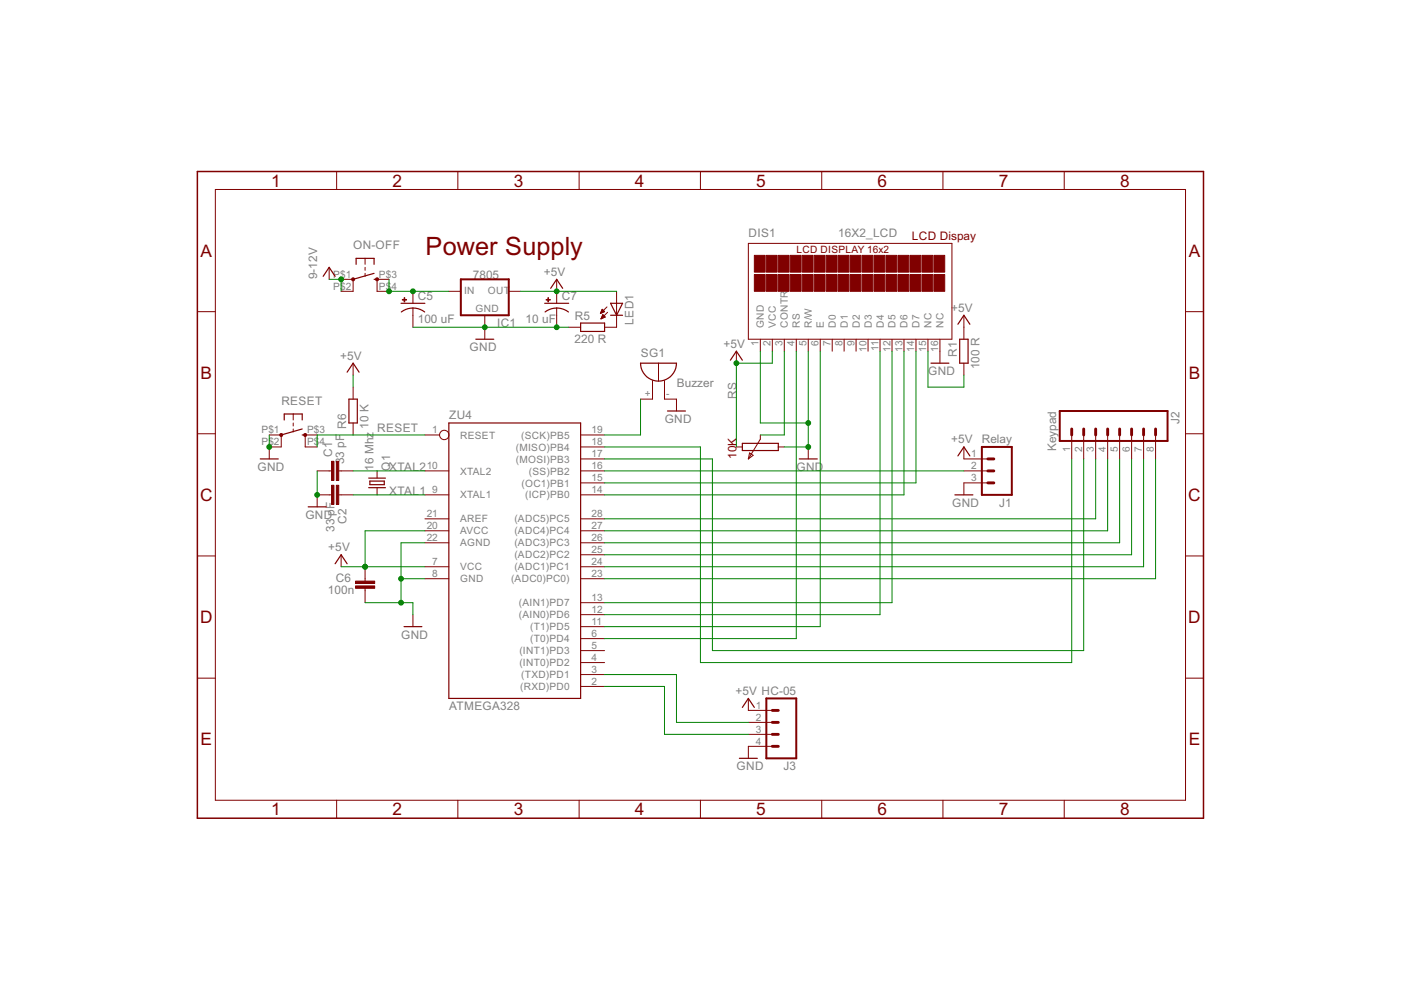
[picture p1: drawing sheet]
<svg xmlns="http://www.w3.org/2000/svg" width="297mm" height="210mm" viewBox="0 0 297 210" stroke-linecap="round" stroke-linejoin="round" font-family="sans-serif">
<path d="M41.8 36.4h213.4v137.1h-213.4z" fill="none" stroke="#800000" stroke-width=".32"/>
<g fill="none" stroke="#800000" stroke-width=".21">
<path d="M71.4 36.4v3.8M97.1 36.4v3.8M122.8 36.4v3.8M148.5 36.4v3.8M174.2 36.4v3.8M199.9 36.4v3.8M225.6 36.4v3.8M45.7 40.2h205.7v129.5h-205.7zM69.8 56.7v2.5M72.3 59.2h2.6v2.6h-2.6M77.4 54.8v1.2M77.4 56.7v.6"/>
<path d="M77.4 58v.6M82.5 59.2h-2.6v2.6h2.6M118 59.2v5.1M158.7 51.6h43.1v20.3h-43.1zM41.8 66.1h3.9M74.9 77v2.5M87.5 61.8v2.5M87.5 65.3v4.1M95.2 61.8h2.5M102.8 66.8v5.1M107.9 61.8h2.5M118 65.3v4.1"/>
<path d="M120.6 69.4h2.5M127.3 66.4h.2M127.4 66.3h.3M127.4 66.1h.6M127.4 67.6h.1M127.5 66h.6M127.5 67.5h.2M127.5 65.9h.5M127.5 67.4h.5M127.6 65.8h.3M127.6 67.2h.7M127.6 65.7h.2"/>
<path d="M127.6 67.1h.6M127.7 65.6l.5 .5-.9 .4zM127.7 67h.4M127.7 66.9h.3M127.8 66.8h.1M127.8 66.7l.5 .5-.9 .4zM128.7 65.1l-1.4 1.4M128.8 66.2l-1.4 1.4M130.7 61.8v7.6h-2.5M139.6 77v3.8M156.1 74.5v2.5M161.2 71.9v2.6"/>
<path d="M163.7 71.9v2.6M166.3 71.9v2.6M168.8 71.9v2.6M171.4 71.9v2.6M173.9 71.9v2.6M176.4 71.9v2.6M179 71.9v2.6M181.5 71.9v2.6M184 71.9v2.6M186.6 71.9v2.6M189.1 71.9v2.6M191.7 71.9v2.6"/>
<path d="M194.2 71.9v2.6M196.7 71.9v2.6M199.3 71.9v5.1M204.4 66.8v5.1M204.4 77v2.5M251.4 66.1h3.8M41.8 92h3.9M57.1 92.2h2.5v2.6h-2.5v2.5M62.2 87.8v1.2M62.2 89.7v.6M62.2 91v.6M67.2 92.2h-2.5v2.6h2.5"/>
<path d="M67.2 99.8h3.1M71.8 99.8h3.1M74.9 82.1v2.5M74.9 89.7v2.5M79.9 99.8v1.6M90.1 92.2h3.1M90.1 99.8h5.1M123.1 92.2h5.1M123.1 94.8h5.1M123.1 97.3h5.1M123.1 99.8h5.1M138.3 80.7v3.9h-2.5"/>
<path d="M140.9 80.7v3.9h2.5v2.5M156.1 94.8h1.3M158.9 96l.8 .5-1 .8zM161.2 92.2v.9l-2.5 4.2M165 94.8h1.3M171.4 94.8v2.5M204.4 94.8v2.5h5M204.4 99.8h5M227.2 92.2v5.1M229.8 92.2v5.1M232.3 92.2v5.1M234.8 92.2v5.1"/>
<path d="M237.4 92.2v5.1M239.9 92.2v5.1M242.5 92.2v5.1M245 92.2v5.1M251.4 92h3.8M41.8 117.9h3.9M70.3 104.9h-3.1v2.6M71.8 104.9h3.1M72.3 117.6v2.6M79.9 103.4v1.5M90.1 110h5.1M90.1 112.5h5.1"/>
<path d="M90.1 115.1h5.1M90.1 104.9h5.1M123.1 110h5.1M123.1 112.5h5.1M123.1 115.1h5.1M123.1 117.6h5.1M123.1 102.4h5.1M123.1 104.9h5.1M209.4 102.4h-5v2.5M251.4 117.9h3.8M77.4 120.2v3M77.4 124.7v3.1"/>
<path d="M87.5 130.3v2.6M90.1 120.2h5.1M90.1 122.7h5.1M123.1 120.2h5.1M123.1 122.7h5.1M123.1 127.8h5.1M123.1 130.3h5.1M123.1 132.9h5.1M123.1 135.4h5.1M123.1 137.9h5.1M41.8 143.8h3.9M123.1 140.5h5.1"/>
<path d="M123.1 143h5.1M123.1 145.5h5.1M158.7 148.1v2.5h5M158.7 153.2h5M158.7 155.7h5M163.7 158.2h-5v2.6M251.4 143.8h3.8M71.4 169.7v3.8M97.1 169.7v3.8M122.8 169.7v3.8M148.5 169.7v3.8M174.2 169.7v3.8"/>
<path d="M199.9 169.7v3.8M225.6 169.7v3.8"/>
<circle cx="94.2" cy="92.2" r=".99"/>
</g>
<g fill="none" stroke="#800000" stroke-width=".25">
<path d="M68.5 58.6l1.3-1.9 1.3 1.9M75.5 56v-1.2h3.8v1.2M79.3 59.2h.6M79.3 58l-4.4 1.2M73.6 78.9l1.3-1.9 1.2 1.9M85 64.3h5.1M85.1 66.1a4 4 0 0 1 4.9 0M100.9 71.9h3.8M115.5 64.3h5.1M115.6 66.1a4 4 0 0 1 4.9 0M116.8 61.1l1.2-1.9 1.3 1.9M123.1 68.5h5.1v1.8h-5.1z"/>
<path d="M129.5 64.3h2.5l-1.3 2.5zM129.5 66.8h2.5M135.8 77h7.6a3.8 3.8 0 0 1-3.8 3.8 3.8 3.8 0 0 1-3.8-3.8zM154.9 76.4l1.2-1.9 1.3 1.9M197.4 77h3.8M203.1 68.7l1.3-1.9 1.2 1.9M203.5 71.9h1.8v5.1h-1.8zM55.2 97.3h3.8M60.3 89v-1.2h3.8v1.2M64.1 92.2h.6M64.1 91l-4.5 1.2M74 84.6h1.8v5.1h-1.8z"/>
<path d="M95.2 89.7h27.9v58.4h-27.9zM141.5 87.1h3.8M157.4 94h7.6v1.5h-7.6zM169.5 97.3h3.8M203.1 96.7l1.3-1.9 1.2 1.9M65.3 107.5h3.9M71.1 119.5l1.2-1.9 1.3 1.9M78.2 101.4h3.5M78.2 103.4h3.5M78.4 102h3.1v.8h-3.1zM202.5 104.9h3.8M85.7 132.9h3.8"/>
<path d="M157.4 150l1.3-1.9 1.2 1.9M156.8 160.8h3.8"/>
</g>
<g fill="#800000" stroke="#800000" stroke-width=".21">
<path d="M75.4 123.2h4v.5h-4z"/>
<path d="M75.4 124.2h4v.5h-4z"/>
<path d="M70.3 97.8h.5v4.1h-.5z"/>
<path d="M71.3 97.8h.5v4.1h-.5z"/>
<path d="M71.3 102.9h.5v4.1h-.5z"/>
<path d="M70.3 102.9h.5v4.1h-.5z"/>
<path d="M85.3 63.5h.9v.1h-.9z"/>
<path d="M85.7 63.1h.1v.9h-.1z"/>
<path d="M115.8 63.5h.9v.1h-.9z"/>
<path d="M116.2 63.1h.1v.9h-.1z"/>
<path d="M159.9 54.1h2.3v3.6h-2.3z"/>
<path d="M159.9 58.2h2.3v3.6h-2.3z"/>
<path d="M162.5 54.1h2.3v3.6h-2.3z"/>
<path d="M162.5 58.2h2.3v3.6h-2.3z"/>
<path d="M165 54.1h2.3v3.6h-2.3z"/>
<path d="M165 58.2h2.3v3.6h-2.3z"/>
<path d="M167.6 54.1h2.2v3.6h-2.2z"/>
<path d="M167.6 58.2h2.2v3.6h-2.2z"/>
<path d="M170.1 54.1h2.3v3.6h-2.3z"/>
<path d="M170.1 58.2h2.3v3.6h-2.3z"/>
<path d="M172.6 54.1h2.3v3.6h-2.3z"/>
<path d="M172.6 58.2h2.3v3.6h-2.3z"/>
<path d="M175.2 54.1h2.3v3.6h-2.3z"/>
<path d="M175.2 58.2h2.3v3.6h-2.3z"/>
<path d="M177.7 54.1h2.3v3.6h-2.3z"/>
<path d="M177.7 58.2h2.3v3.6h-2.3z"/>
<path d="M180.2 54.1h2.3v3.6h-2.3z"/>
<path d="M180.2 58.2h2.3v3.6h-2.3z"/>
<path d="M182.8 54.1h2.3v3.6h-2.3z"/>
<path d="M182.8 58.2h2.3v3.6h-2.3z"/>
<path d="M185.3 54.1h2.3v3.6h-2.3z"/>
<path d="M185.3 58.2h2.3v3.6h-2.3z"/>
<path d="M187.9 54.1h2.2v3.6h-2.2z"/>
<path d="M187.9 58.2h2.2v3.6h-2.2z"/>
<path d="M190.4 54.1h2.3v3.6h-2.3z"/>
<path d="M190.4 58.2h2.3v3.6h-2.3z"/>
<path d="M192.9 54.1h2.3v3.6h-2.3z"/>
<path d="M192.9 58.2h2.3v3.6h-2.3z"/>
<path d="M195.5 54.1h2.3v3.6h-2.3z"/>
<path d="M195.5 58.2h2.3v3.6h-2.3z"/>
<path d="M198 54.1h2.3v3.6h-2.3z"/>
<path d="M198 58.2h2.3v3.6h-2.3z"/>
</g>
<path d="M97.7 59.2h10.2v7.6h-10.2zM208.2 94.8h6.3v10.1h-6.3zM224.7 87.1h22.8v6.4h-22.8zM162.5 148.1h6.3v12.7h-6.3z" fill="none" stroke="#800000" stroke-width=".42"/>
<g fill="#800000" stroke="#800000" stroke-width=".21">
<circle cx="59.6" cy="92.2" r=".33"/>
<circle cx="64.7" cy="92.2" r=".33"/>
<circle cx="74.9" cy="59.2" r=".33"/>
<circle cx="79.9" cy="59.2" r=".33"/>
</g>
<g fill="none" stroke="#800000" stroke-width=".61">
<path d="M209.4 99.8h1.3M209.4 97.3h1.3M227.2 91v1.2M229.8 91v1.2M232.3 91v1.2M234.8 91v1.2M237.4 91v1.2M239.9 91v1.2M242.5 91v1.2M245 91v1.2M209.4 102.4h1.3M163.7 155.7h1.3"/>
<path d="M163.7 153.2h1.3M163.7 150.6h1.3M163.7 158.2h1.3"/>
</g>
<g fill="none" stroke="#008000" stroke-width=".21">
<path d="M69.8 59.2h2.5v2.6M82.5 59.2v2.6h12.7M74.9 79.5v2.6M87.5 69.4h33.1M110.4 61.8h20.3M161.2 74.5v15.2h10.2M163.7 74.5v2.5h-7.6v17.8M166.3 74.5v17.7h-5.1M168.8 74.5v60.9h-40.6M171.4 74.5v20.3h-5.1M173.9 74.5v58.4h-45.7M186.6 74.5v55.8h-58.4"/>
<path d="M189.1 74.5v53.3h-60.9M191.7 74.5v30.4h-63.5M194.2 74.5v27.9h-66M196.7 74.5v7.6h7.7v-2.6M57.1 92.2v2.6M67.2 99.8v5.1M74.9 99.8h15.2M90.1 92.2h-22.9v2.6M128.2 94.8h20.3v45.7h78.7v-43.2M128.2 99.8h76.2M128.2 97.3h22.8v40.6h78.8v-40.6M135.8 84.6v7.6h-7.6"/>
<path d="M232.3 97.3v12.7h-104.1M234.8 97.3v15.2h-106.6M237.4 97.3v17.8h-109.2M239.9 97.3v20.3h-111.7M242.5 97.3v22.9h-114.3M245 97.3v25.4h-116.8M74.9 104.9h15.2M90.1 112.5h-12.7v7.7M90.1 115.1h-5.1v12.7M72.3 120.2h17.8M77.4 127.8h10.1v2.5M85 122.7h5.1"/>
<path d="M128.2 145.5h12.7v10.2h17.8M128.2 143h15.2v10.2h15.3"/>
</g>
<g fill="#008000" stroke="#008000" stroke-width=".21">
<circle cx="77.4" cy="120.2" r=".51"/>
<circle cx="118" cy="61.8" r=".51"/>
<circle cx="156.1" cy="77" r=".51"/>
<circle cx="85" cy="122.7" r=".51"/>
<circle cx="85" cy="127.8" r=".51"/>
<circle cx="67.2" cy="104.9" r=".51"/>
<circle cx="57.1" cy="94.8" r=".51"/>
<circle cx="102.8" cy="69.4" r=".51"/>
<circle cx="118" cy="69.4" r=".51"/>
<circle cx="171.4" cy="89.7" r=".51"/>
<circle cx="171.4" cy="94.8" r=".51"/>
<circle cx="87.5" cy="61.8" r=".51"/>
<circle cx="82.5" cy="61.8" r=".51"/>
<circle cx="72.3" cy="59.2" r=".51"/>
</g>
<text font-size="6" fill="#800000" x="90.2" y="54.1">Power Supply</text>
<g font-size="4.1" fill="#800000">
<text x="57.5" y="39.6">1</text>
<text x="83.2" y="39.6">2</text>
<text x="108.9" y="39.6">3</text>
<text x="134.6" y="39.6">4</text>
<text x="160.3" y="39.6">5</text>
<text x="186.1" y="39.6">6</text>
<text x="211.8" y="39.6">7</text>
<text x="237.5" y="39.6">8</text>
<text x="42.5" y="54.4">A</text>
<text x="252" y="54.4">A</text>
<text x="42.5" y="80.3">B</text>
<text x="252" y="80.3">B</text>
<text x="42.4" y="106.2">C</text>
<text x="251.9" y="106.2">C</text>
<text x="42.4" y="132.1">D</text>
<text x="251.9" y="132.1">D</text>
<text x="42.5" y="158">E</text>
<text x="252" y="158">E</text>
<text x="57.5" y="172.9">1</text>
<text x="83.2" y="172.9">2</text>
<text x="108.9" y="172.9">3</text>
<text x="134.6" y="172.9">4</text>
<text x="160.3" y="172.9">5</text>
<text x="186.1" y="172.9">6</text>
<text x="211.8" y="172.9">7</text>
<text x="237.5" y="172.9">8</text>
</g>
<g font-size="2.8" fill="#808080">
<text x="74.9" y="52.9">ON-OFF</text>
<text x="158.7" y="50.3">DIS1</text>
<text x="177.7" y="50.3">16X2_LCD</text>
<text x="67.2" y="59.2" transform="rotate(-90 67.2 59.2)">9-12V</text>
<text x="100.3" y="59.2">7805</text>
<text x="115.3" y="58.5">+5V</text>
<text x="88.6" y="63.7">C5</text>
<text x="119.1" y="63.7">C7</text>
<text x="88.6" y="68.5">100 uF</text>
<text x="105.4" y="69.4">IC1</text>
<text x="111.4" y="68.5">10 uF</text>
<text x="121.9" y="67.9">R5</text>
<text x="134.3" y="68.8" transform="rotate(-90 134.3 68.8)">LED1</text>
<text x="201.7" y="66.1">+5V</text>
<text x="72.1" y="76.2">+5V</text>
<text x="99.6" y="74.5">GND</text>
<text x="121.8" y="72.7">220 R</text>
<text x="135.8" y="75.7">SG1</text>
<text x="153.4" y="73.7">+5V</text>
<text x="202.9" y="75.7" transform="rotate(-90 202.9 75.7)">R1</text>
<text x="143.5" y="82.1">Buzzer</text>
<text x="196.8" y="79.5">GND</text>
<text x="207.7" y="78.3" transform="rotate(-90 207.7 78.3)">100 R</text>
<text x="59.7" y="85.9">RESET</text>
<text x="95.2" y="88.9">ZU4</text>
<text x="140.9" y="89.7">GND</text>
<text x="156.1" y="84.6" transform="rotate(-90 156.1 84.6)">RS</text>
<text x="250.1" y="89.8" transform="rotate(-90 250.1 89.8)">J2</text>
<text x="73.4" y="90.9" transform="rotate(-90 73.4 90.9)">R6</text>
<text x="78.2" y="91" transform="rotate(-90 78.2 91)">10 K</text>
<text x="80" y="91.6">RESET</text>
<text x="201.7" y="94">+5V Relay</text>
<text x="223.9" y="95.7" transform="rotate(-90 223.9 95.7)">Keypad</text>
<text x="54.6" y="99.8">GND</text>
<text x="70.4" y="96.9" transform="rotate(-90 70.4 96.9)">C1</text>
<text x="73" y="98.5" transform="rotate(-90 73 98.5)">33 pF</text>
<text x="79.2" y="99.8" transform="rotate(-90 79.2 99.8)">16 Mhz</text>
<text x="82.5" y="99.8">XTAL2</text>
<text x="82.7" y="99.8" transform="rotate(-90 82.7 99.8)">Q1</text>
<text x="168.9" y="99.8">GND</text>
<text x="82.5" y="104.9">XTAL1</text>
<text x="201.9" y="107.5">GND</text>
<text x="211.8" y="107.5">J1</text>
<text x="64.7" y="110">GND</text>
<text x="70.9" y="112.8" transform="rotate(-90 70.9 112.8)">33 pF</text>
<text x="73.5" y="111.1" transform="rotate(-90 73.5 111.1)">C2</text>
<text x="69.6" y="116.9">+5V</text>
<text x="69.5" y="125.9">100n</text>
<text x="71.2" y="123.3">C6</text>
<text x="85.1" y="135.4">GND</text>
<text x="155.9" y="147.3">+5V HC-05</text>
<text x="95.2" y="150.6">ATMEGA328</text>
<text x="156.2" y="163.3">GND</text>
<text x="166.1" y="163.3">J3</text>
</g>
<g font-size="2.8" fill="#800000">
<text x="193.3" y="50.8">LCD Dispay</text>
<text x="156.1" y="97.3" transform="rotate(-90 156.1 97.3)">10K</text>
</g>
<text font-size="2.4" fill="#800000" x="168.9" y="53.6">LCD DISPLAY 16x2</text>
<g font-size="2.4" fill="#808080">
<text x="70.7" y="58.9">P$1</text>
<text x="80.3" y="58.9">P$3</text>
<text x="70.7" y="61.4">P$2</text>
<text x="80.3" y="61.4">P$</text>
<text x="83" y="61.4">4</text>
<text x="98.4" y="62.4">IN</text>
<text x="103.5" y="62.4">OUT</text>
<text x="100.8" y="66.1">GND</text>
<text x="162" y="69.5" transform="rotate(-90 162 69.5)">GND</text>
<text x="164.5" y="69.5" transform="rotate(-90 164.5 69.5)">VCC</text>
<text x="167" y="69.5" transform="rotate(-90 167 69.5)">CONTR</text>
<text x="169.6" y="69.5" transform="rotate(-90 169.6 69.5)">RS</text>
<text x="172.1" y="69.5" transform="rotate(-90 172.1 69.5)">R/W</text>
<text x="174.7" y="69.5" transform="rotate(-90 174.7 69.5)">E</text>
<text x="177.2" y="69.5" transform="rotate(-90 177.2 69.5)">D0</text>
<text x="179.7" y="69.5" transform="rotate(-90 179.7 69.5)">D1</text>
<text x="182.3" y="69.5" transform="rotate(-90 182.3 69.5)">D2</text>
<text x="184.8" y="69.5" transform="rotate(-90 184.8 69.5)">D3</text>
<text x="187.4" y="69.5" transform="rotate(-90 187.4 69.5)">D4</text>
<text x="189.9" y="69.5" transform="rotate(-90 189.9 69.5)">D5</text>
<text x="192.4" y="69.5" transform="rotate(-90 192.4 69.5)">D6</text>
<text x="195" y="69.5" transform="rotate(-90 195 69.5)">D7</text>
<text x="197.5" y="69.5" transform="rotate(-90 197.5 69.5)">NC</text>
<text x="200.1" y="69.5" transform="rotate(-90 200.1 69.5)">NC</text>
<text x="160.8" y="73.5" transform="rotate(-90 160.8 73.5)">1</text>
<text x="163.4" y="73.5" transform="rotate(-90 163.4 73.5)">2</text>
<text x="165.9" y="73.5" transform="rotate(-90 165.9 73.5)">3</text>
<text x="168.5" y="73.5" transform="rotate(-90 168.5 73.5)">4</text>
<text x="171" y="73.5" transform="rotate(-90 171 73.5)">5</text>
<text x="173.5" y="73.5" transform="rotate(-90 173.5 73.5)">6</text>
<text x="176.1" y="73.5" transform="rotate(-90 176.1 73.5)">7</text>
<text x="178.6" y="73.5" transform="rotate(-90 178.6 73.5)">8</text>
<text x="181.2" y="73.5" transform="rotate(-90 181.2 73.5)">9</text>
<text x="183.7" y="74.6" transform="rotate(-90 183.7 74.6)">10</text>
<text x="186.2" y="74.5" transform="rotate(-90 186.2 74.5)">11</text>
<text x="188.8" y="74.6" transform="rotate(-90 188.8 74.6)">12</text>
<text x="191.3" y="74.6" transform="rotate(-90 191.3 74.6)">13</text>
<text x="193.9" y="74.6" transform="rotate(-90 193.9 74.6)">14</text>
<text x="196.4" y="74.6" transform="rotate(-90 196.4 74.6)">15</text>
<text x="198.9" y="74.6" transform="rotate(-90 198.9 74.6)">16</text>
<text x="136.7" y="84.3">+</text>
<text x="141.2" y="84.3">-</text>
<text x="55.4" y="91.9">P$1</text>
<text x="55.4" y="94.4">P$2</text>
<text x="65.1" y="91.9">P$3</text>
<text x="65.1" y="94.4">P$</text>
<text x="67.7" y="94.4">4</text>
<text x="91.7" y="91.9">1</text>
<text x="97.5" y="93">RESET</text>
<text x="109.4" y="95.5">(MISO)PB4</text>
<text x="110.5" y="93">(SCK)PB5</text>
<text x="125.4" y="91.9">19</text>
<text x="125.4" y="94.4">18</text>
<text x="226.9" y="95.8" transform="rotate(-90 226.9 95.8)">1</text>
<text x="229.4" y="95.8" transform="rotate(-90 229.4 95.8)">2</text>
<text x="231.9" y="95.8" transform="rotate(-90 231.9 95.8)">3</text>
<text x="234.5" y="95.8" transform="rotate(-90 234.5 95.8)">4</text>
<text x="237" y="95.8" transform="rotate(-90 237 95.8)">5</text>
<text x="239.6" y="95.8" transform="rotate(-90 239.6 95.8)">6</text>
<text x="242.1" y="95.8" transform="rotate(-90 242.1 95.8)">7</text>
<text x="244.6" y="95.8" transform="rotate(-90 244.6 95.8)">8</text>
<text x="90.5" y="99.5">10</text>
<text x="97.5" y="100.6">XTAL2</text>
<text x="109.4" y="98.1">(MOSI)PB3</text>
<text x="112.1" y="100.6">(SS)PB2</text>
<text x="125.4" y="97">17</text>
<text x="125.4" y="99.5">16</text>
<text x="205.9" y="97">1</text>
<text x="205.9" y="99.5">2</text>
<text x="91.7" y="104.6">9</text>
<text x="97.5" y="105.7">XTAL1</text>
<text x="110.6" y="103.1">(OC1)PB1</text>
<text x="111.3" y="105.7">(ICP)PB0</text>
<text x="125.4" y="102">15</text>
<text x="125.4" y="104.6">14</text>
<text x="205.9" y="102">3</text>
<text x="90.5" y="112.2">20</text>
<text x="90.5" y="109.6">21</text>
<text x="97.5" y="113.3">AVCC</text>
<text x="97.5" y="110.8">AREF</text>
<text x="109.1" y="110.8">(ADC5)PC5</text>
<text x="109.1" y="113.3">(ADC4)PC4</text>
<text x="125.4" y="109.6">28</text>
<text x="125.4" y="112.2">27</text>
<text x="90.5" y="114.7">22</text>
<text x="91.7" y="119.8">7</text>
<text x="97.5" y="115.8">AGND</text>
<text x="109.1" y="115.8">(ADC3)PC3</text>
<text x="109.1" y="118.4">(ADC2)PC2</text>
<text x="125.4" y="114.7">26</text>
<text x="125.4" y="117.3">25</text>
<text x="125.4" y="119.8">24</text>
<text x="91.7" y="122.3">8</text>
<text x="97.5" y="123.5">GND</text>
<text x="97.5" y="120.9">VCC</text>
<text x="108.3" y="123.5">(ADC0)PC0)</text>
<text x="109.1" y="120.9">(ADC1)PC1</text>
<text x="125.4" y="122.3">23</text>
<text x="110" y="128.5">(AIN1)PD7</text>
<text x="110" y="131.1">(AIN0)PD6</text>
<text x="125.4" y="127.4">13</text>
<text x="125.4" y="130">12</text>
<text x="112.4" y="133.6">(T1)PD5</text>
<text x="112.4" y="136.2">(T0)PD4</text>
<text x="125.4" y="132.5">11</text>
<text x="125.4" y="135">6</text>
<text x="125.4" y="137.6">5</text>
<text x="110.1" y="138.7">(INT1)PD3</text>
<text x="110.1" y="141.2">(INT0)PD2</text>
<text x="110.5" y="143.8">(TXD)PD1</text>
<text x="125.4" y="140.1">4</text>
<text x="125.4" y="142.7">3</text>
<text x="110.3" y="146.3">(RXD)PD0</text>
<text x="125.4" y="145.2">2</text>
<text x="160.2" y="150.3">1</text>
<text x="160.2" y="152.8">2</text>
<text x="160.2" y="155.4">3</text>
<text x="160.2" y="157.9">4</text>
</g>
</svg>
